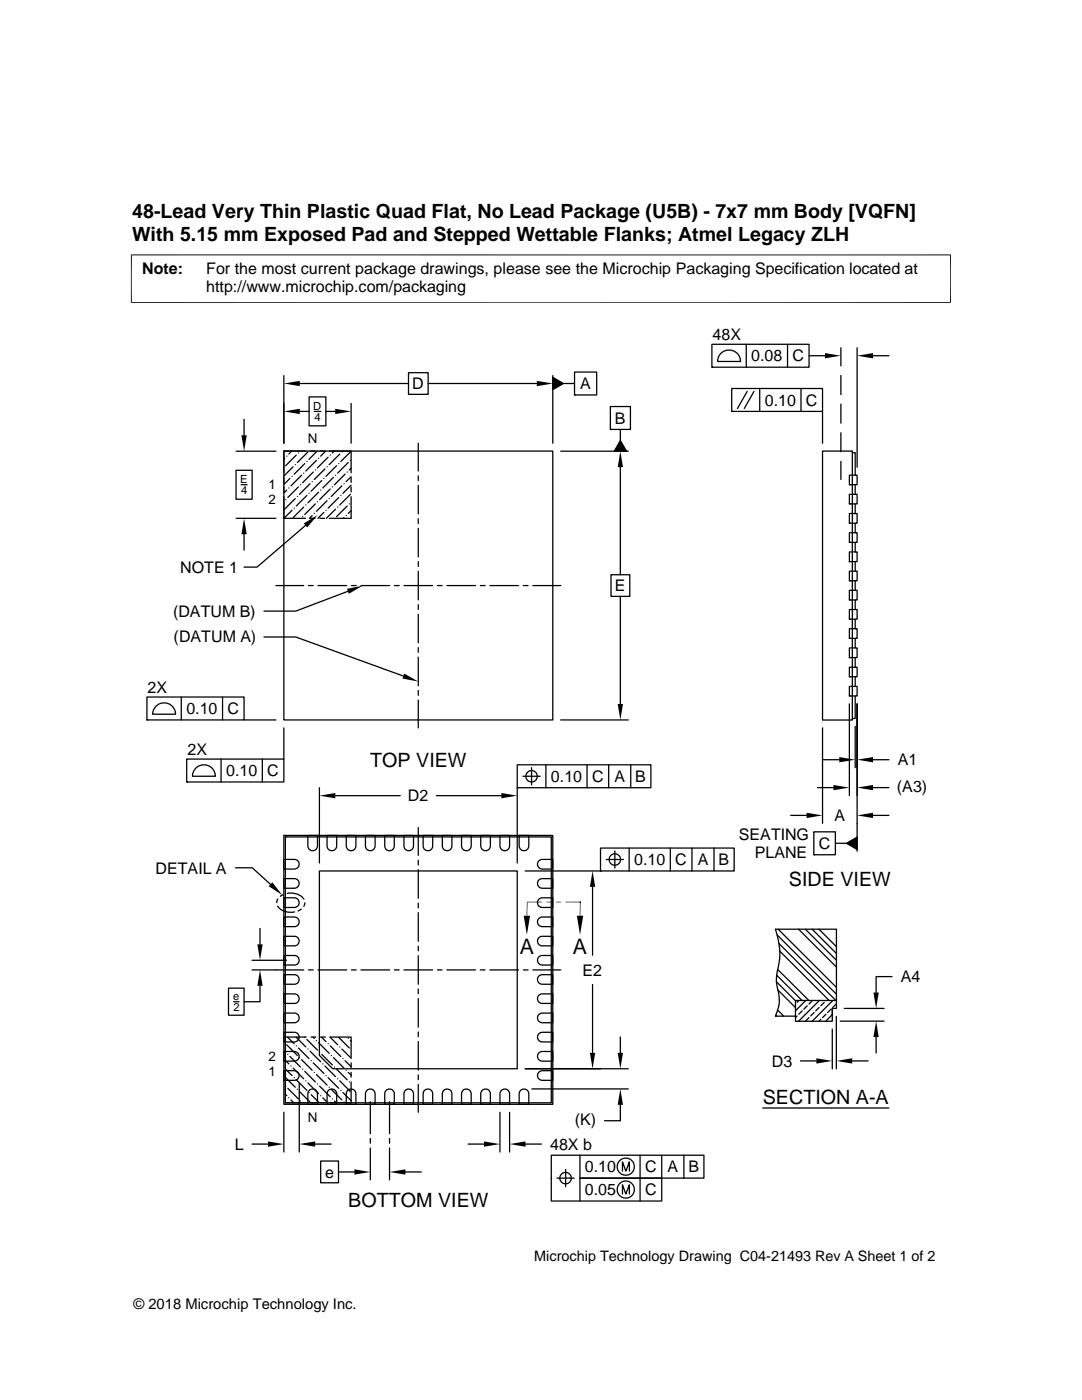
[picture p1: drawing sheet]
<svg xmlns="http://www.w3.org/2000/svg" width="216mm" height="279mm" viewBox="0 0 216 279" stroke-linecap="round" stroke-linejoin="round" font-family="sans-serif">
<g fill="none" stroke="#000" stroke-width=".25">
<path d="M56.6 75v13.5M59.8 76.5h21.7M61.7 79.2h3.3v5.8h-3.3zM81.5 74.4h3.9v4.3h-3.9zM85.4 76.5h21.7M110.3 75.3l2.1 1.2-2.1 1.3zM110.3 75v13.5M112.4 76.5h2.2M114.6 74.3h4.5v4.5h-4.5zM114.6 78.8h.1M142 68.7h19.4v4.6h-19.4zM142 73.3h.1"/>
<path d="M143.9 70.4a2.3 2.3 0 0 1 2.5-.4 2.3 2.3 0 0 1 1.4 2.1h-4.6l.3-1.1zM146 77.5h18.1v4.6h-18.1zM148.9 68.7v4.6M149.1 78.1l-1.9 3.4M150.5 78.1l-2 3.4M151.6 77.5v4.6M157.1 68.7v4.6M159.8 77.5v4.6M161.4 71h3.2M167.8 69.4v3.6M167.8 74.9v3.8M171 69.4v23.8"/>
<path d="M174.2 71h3.2M47.1 93.9h3.2v5.7h-3.2zM47.1 90h8M48.1 96.7h1.2M48.7 83.7v3.2M56.6 99.1v4.3h4.4M56.6 95.3v1M56.6 97.2v1M56.6 90h53.7v53.7h-53.7zM56.6 90h.1M56.8 91.5l-.2 .1M57 99.7h.1"/>
<path d="M57.2 97.8l-.6 .6M57.2 91h.1M57.6 97.4h.1M57.8 95.5l-1.2 1.2M58.2 90l-.6 .6M58.3 95.1h.1M58.5 93.2l-1.9 1.8M58.9 99.5l-2.1 2.1M58.9 92.7h.1M59.1 90.8l-2.1 2.1M59.3 99.1h.1M59.5 97.2l-2.1 2.1"/>
<path d="M59.5 90.4h.1M59.8 82.1h1.9M60 96.8h.1M60.2 94.8l-2.1 2.2M60.6 94.4h.1M60.8 92.5l-2.1 2.1M61 90h-4.4v4.4M61.2 98.9l-2.1 2.1M61.2 92.1h.1M61.4 90.2l-2.1 2.1M61.7 98.4h.1M61.9 96.5l-2.1 2.2"/>
<path d="M61.9 90h1M62.3 96.1h.1M62.5 94.2l-2.1 2.1M62.7 82.1h1.3M62.9 93.8h.1M63.1 91.9l-2.1 2.1M63.3 90l-1.6 1.7M63.6 98.2l-2.2 2.2M63.6 91.5h.1M63.8 90h1M64 97.8h.1M64.2 95.9l-2.1 2.1"/>
<path d="M64.6 95.5h.1M64.8 93.6l-2.1 2.1M65 90l-1 1M65 82.1h1.9M65.3 99.9l-2.2 2.1M65.3 93.2h.1M65.5 91.2l-2.1 2.2M65.7 99.5h.1M65.7 90h4.4v4.4M65.9 97.6l-2.1 2.1M65.9 90.8h.1M66.3 97.2h.1"/>
<path d="M66.5 95.3l-2.1 2.1M66.7 90l-.4 .4M67 94.8h.1M67.2 92.9l-2.2 2.2M67.6 99.3l-2.1 2.1M67.6 92.5h.1M67.8 90.6l-2.1 2.1M68 98.9h.1M68.2 97l-2.1 2.1M68.2 90.2h.1M68.6 96.5h.1M68.9 94.6l-2.2 2.2"/>
<path d="M69.3 94.2h.1M69.5 92.3l-2.1 2.1M69.9 98.7l-2.1 2.1M69.9 91.9h.1M70.1 95.3v1M70.1 97.2v1M70.1 99.1v4.3h-4.4M70.1 96.8l-1.7 1.6M70.1 95.1l-1 1M70.1 93.5l-.4 .3M70.1 90.1l-2.1 2M70.1 80.5v8"/>
<path d="M83.5 88.5v5.5M83.5 95v.9M83.5 96.9v5.7M111.9 90h13.5M121.8 81.1h4v4.6h-4zM121.8 85.7h.1M123.8 87.9l1.2 2.1h-2.4zM123.8 85.7v2.2M123.8 93.2v21.5M146 82.1h.1M164.1 90h6v53.7h-6zM164.1 82.1v6.4"/>
<path d="M167.8 80.6v3.9M167.8 86.4v3.8M167.8 92.1v3.6M169.5 98.7h1.5v1.9h-1.5zM169.5 94.8h1.5v1.9h-1.5zM169.5 96.7h.1M170.1 90.3h.5v4.5M170.6 96.7v2M47.1 103.4h8M48.7 106.6v3.2M55.1 116.9h5.5M58.3 101.8l-1.6 1.6"/>
<path d="M58.7 101.4h.1M60.4 103.1h.1M60.6 101.2l-2.1 2.1M61 104.9l-9.7 8.3h-2.6M61 100.8h.1M61.6 116.9h.9M61.9 103.4h1M62.3 102.9l-.6 .5M62.7 102.5h.1M62.9 100.6l-2.1 2.1M63.4 100.1h.1M63.5 116.9h5.7"/>
<path d="M63.8 103.4h1M64.6 102.3l-1.2 1.1M65 101.8h.1M67 101.6l-1.9 1.8M67.4 101.2h.1M68.6 103.3l-.1 .1M69.1 102.9h.1M69.3 101l-2.1 2.1M69.4 118l-10.4 4h-6.3M69.7 100.6h.1M70.1 101.9l-.6 .6M70.1 116.9h1"/>
<path d="M72 116.9h5.7M78.7 116.9h1M80.6 116.9h5.7M83.5 103.5v1M83.5 105.4v5.7M83.5 112.1v1M83.5 114v5.7M87.3 116.9h.9M89.2 116.9h5.7M95.8 116.9h1M97.7 116.9h5.8M104.4 116.9h1"/>
<path d="M106.3 116.9h5.6M121.9 114.7h3.8v4.3h-3.8zM123.8 119v21.5M169.5 117.8h1.5v1.9h-1.5zM169.5 119.7h.1M169.5 114h1.5v1.9h-1.5zM169.5 115.9h.1M169.5 110.2h1.5v1.9h-1.5zM169.5 112.1h.1M169.5 106.3h1.5v1.9h-1.5zM169.5 108.2h.1M169.5 102.5h1.5v1.9h-1.5z"/>
<path d="M169.5 104.4h.1M169.5 100.6h.1M170.6 100.6v1.9M170.6 104.4v1.9M170.6 108.2v2M170.6 112.1v1.9M170.6 115.9v1.9M170.6 119.7v1.9M29.3 139.1h19.4v4.6h-19.4zM36.2 139.1v4.6M44.4 139.1v4.6M52.7 127.1h6.3l21.5 7.8"/>
<path d="M83.5 120.7v.9M83.5 122.6v5.7M83.5 129.2v1M83.5 131.1v5.8M83.5 137.8v1M83.5 139.7v5.6M169.5 137h1.5v1.9h-1.5zM169.5 138.9h.1M169.5 133.2h1.5v1.9h-1.5zM169.5 135.1h.1M169.5 129.3h1.5v1.9h-1.5zM169.5 131.2h.1"/>
<path d="M169.5 125.5h1.5v1.9h-1.5zM169.5 127.4h.1M169.5 121.6h1.5v2h-1.5zM169.5 123.6h.1M170.6 123.6v1.9M170.6 127.4v1.9M170.6 131.2v2M170.6 135.1v1.9M170.6 138.9v4.5h-.5M29.3 143.7h.1M31.3 140.8a2.28 2.28 0 0 1 2.4-.3 2.28 2.28 0 0 1 1.3 2h-4.5l.3-1.1zM37.3 151.5h19.3v4.6h-19.3z"/>
<path d="M37.3 156.1h.1M39.2 153.2a2.28 2.28 0 0 1 2.4-.4 2.28 2.28 0 0 1 1.4 2.1h-4.6l.3-1.2zM44.1 151.5v4.6M48.7 143.7h6.4M52.3 151.5v4.6M56.6 145.3v6.2M63.7 157.2v15M66.9 158.8h13M87.1 158.8h12.9M103.2 152.6h26.7v4.6h-26.7zM103.2 157.2h.1M103.2 157.2v15"/>
<path d="M104.4 154.9h3.4M106.1 153.2v3.4M108.9 152.6v4.6M111.9 143.7h13.5M117.1 152.6v4.6M121.5 152.6v4.6M125.9 152.6v4.6M163.1 157.2h3.2M164.1 145.3v19M164.3 151.6h3.2M169.5 140.5v18.3M170.6 145v8.2"/>
<path d="M171 140.5v29.4M174.2 151.6h3.2M174.2 157.2h3.2M47 173.2h3.3l3.7 3.3M55.4 179.4l-.2 .7M56.6 178.5l-.7 .4M56.6 171.5h2.1a.96 .96 0 0 1 1 1 .96 .96 0 0 1-1 .9h-2.1zM56.6 175.3h2.1a.96 .96 0 0 1 1 1 .96 .96 0 0 1-1 1h-2.1zM56.6 179.2h2.1a.96 .96 0 0 1 1 .9 .96 .96 0 0 1-1 1h-2.1zM56.6 166.7h53.7v53.7h-53.7zM56.6 166.7h.1M56.9 167h53.1v53.1h-53.1z"/>
<path d="M56.9 167h.1M57.3 178.3a3.3 3.3 0 0 1 3.3 1.2M61.4 166.7h2v2.1a.96 .96 0 0 1-1 1 .96 .96 0 0 1-1-1zM63.7 173.8h39.5v39.5h-36.8l-2.7-2.7zM65.3 166.7h1.9v2.1a.96 .96 0 0 1-1 1 .96 .96 0 0 1-.9-1zM69.1 166.7h1.9v2.1a.96 .96 0 0 1-.9 1 .96 .96 0 0 1-1-1zM72.9 166.7h1.9v2.1a.96 .96 0 0 1-.9 1 .96 .96 0 0 1-1-1zM76.8 166.7h1.9v2.1a.95 .95 0 0 1-1 1 .95 .95 0 0 1-.9-1zM80.6 166.7h1.9v2.1a.95 .95 0 0 1-.9 1 .95 .95 0 0 1-1-1zM83.5 165.1v5.6M83.5 171.7v.9M83.5 173.6v5.7"/>
<path d="M84.4 166.7h1.9v2.1a.95 .95 0 0 1-.9 1 .95 .95 0 0 1-1-1zM88.3 166.7h1.9v2.1a.95 .95 0 0 1-1 1 .95 .95 0 0 1-.9-1zM92.1 166.7h1.9v2.1a.96 .96 0 0 1-.9 1 .96 .96 0 0 1-1-1zM95.9 166.7h2v2.1a.96 .96 0 0 1-1 1 .96 .96 0 0 1-1-1zM99.8 166.7h1.9v2.1a.96 .96 0 0 1-1 1 .96 .96 0 0 1-.9-1zM103.6 166.7h1.9v2.1a.96 .96 0 0 1-.9 1 .96 .96 0 0 1-1-1zM104.8 173.8h15M107.4 175.7l.3-.2 .5-.2h2.1v2h-2.1a.97 .97 0 0 1-.8-1.6zM107.4 171.9l.3-.3 .5-.1h2.1v1.9h-2.1a.97 .97 0 0 1-.8-1.5zM107.4 179.6l.3-.3 .5-.1h2.1v1.9h-2.1a.96 .96 0 0 1-.9-.5 .96 .96 0 0 1 .1-1zM118.2 177v13.6M119.8 169.2h26.7v4.6h-26.7z"/>
<path d="M119.8 173.8h.1M121 171.5h3.4M122.7 169.8v3.4M125.5 169.2v4.6M133.8 169.2v4.6M138.1 169.2v4.6M142.5 169.2v4.6M157.8 162.7h3.2M162.4 166h4.3v4.6h-4.3zM162.4 170.6h.1M166.7 168.3h2.2M168.9 168.3l2.1-1.2v2.4z"/>
<path d="M174.2 162.7h3.2M45.6 197.2h3.1v5.4h-3.1zM46.6 199.9h1.1M50.3 193.6h10.3M50.3 191.6h6.9M51.9 196.7v3.2h-3.2M51.9 185.3v3.2M55.4 180.8a3.3 3.3 0 0 0 3.4 1.2M56.6 183h2.1a.96 .96 0 0 1 1 1 .96 .96 0 0 1-1 .9h-2.1zM56.6 186.9h2.1a.95 .95 0 0 1 1 .9 .95 .95 0 0 1-1 1h-2.1zM56.6 190.7h2.1a.95 .95 0 0 1 1 .9 .95 .95 0 0 1-1 1h-2.1zM56.6 194.5h2.1a.95 .95 0 0 1 1 1 .95 .95 0 0 1-1 .9h-2.1z"/>
<path d="M56.6 198.4h2.1a.95 .95 0 0 1 1 .9 .95 .95 0 0 1-1 1h-2.1zM60.1 181.4l-.6 .4M60.8 180.2l-.2 .7M61.6 193.6h.9M63.5 193.6h5.7M70.1 193.6h1M72 193.6h5.7M78.7 193.6h1M80.6 193.6h5.7M83.5 180.2v1M83.5 182.1v5.8M83.5 188.8v1"/>
<path d="M83.5 190.7v5.7M83.5 197.4v.9M83.5 199.3v5.7M87.3 193.6h.9M89.2 193.6h5.7M95.8 193.6h1M97.7 193.6h5.8M104.4 193.6h1M106.3 193.6h5.6M107.4 187.2l.3-.2 .5-.1h2.1v1.9h-2.1a.96 .96 0 0 1-.9-.6 .96 .96 0 0 1 .1-1zM107.4 194.9l.3-.3 .5-.1h2.1v1.9h-2.1a.95 .95 0 0 1-.9-.5 .95 .95 0 0 1 .1-1zM107.4 191.1l.3-.3 .5-.1h2.1v1.9h-2.1a.95 .95 0 0 1-.9-.5 .95 .95 0 0 1 .1-1z"/>
<path d="M107.4 183.4l.3-.3 .5-.1h2.1v1.9h-2.1a.96 .96 0 0 1-.9-.5 .96 .96 0 0 1 .1-1zM107.4 198.7l.3-.2 .5-.1h2.1v1.9h-2.1a.95 .95 0 0 1-.9-.6 .95 .95 0 0 1 .1-1zM115.8 180h.1M118.2 196.5v13.6M154.9 195.9l3.8 3.8M155 194.6l5 5.1M155.1 186.6l11.8 11.8M155.2 193.5l6.2 6.2M155.2 197.6l3.5 3.5M155.3 185.4l11.6 11.7M155.4 188.3l11.4 11.4M155.6 189.8l9.8 9.9"/>
<path d="M158.7 199.7h8.2v1.6h-.8v2.5h-7.4zM159.3 185.4l7.6 7.6M159.4 199.7l-.4 .3M160.7 185.4l6.2 6.2M160.8 199.7l-2.1 2M162.1 185.4l4.8 4.9M162.1 199.7l-.7 .7M163.4 185.4l3.5 3.5M163.5 199.7l-4.2 4.1M164.8 199.7h.1M166.2 199.7l-4.1 4.1M166.9 199.7v-14.3h-12.2a14.3 14.3 0 0 1 .3 9.2v2a7.9 7.9 0 0 1-.3 6.2h4"/>
<path d="M178 194.9h-3.2v3.2M56.6 202.2h2.1a.96 .96 0 0 1 1 .9 .96 .96 0 0 1-1 1h-2.1zM56.6 206h2.1a.96 .96 0 0 1 1 1 .96 .96 0 0 1-1 .9h-2.1zM56.6 209.8h2.1a.96 .96 0 0 1 1 1 .96 .96 0 0 1-1 1h-2.1zM56.6 213.7h2.1a.96 .96 0 0 1 1 .9 .96 .96 0 0 1-1 1h-2.1zM56.9 218.4l.3 .3M56.9 213.3l1.4 1.4M56.9 215l2 2M56.9 211.6l.7 .7M56.9 209.9l.1 .1M56.9 215.9v4.2h4.2M56.9 212.1v1"/>
<path d="M56.9 214v1M57 216.8h.1M57.2 208.5l2.1 2.1M57.4 207l1.3 1.3M57.4 217.2l2.1 2.1M57.4 210.4h.1M57.6 219.1h.1M57.8 210.8l2.2 2.2M58.1 219.5l.5 .6M58.1 212.7h.1M58.5 213.2l2.1 2.1M58.7 215.1h.1"/>
<path d="M59.1 207l1.9 1.9M59.1 215.5l2.1 2.1M59.1 208.7h.1M59.3 217.4h.1M59.5 209.1l2.2 2.2M59.7 216.2v13.7M59.8 217.8l2.1 2.1M59.8 211.1h.1M60 219.7h.1M60.2 211.5l2.1 2.1M60.4 213.4h.1M60.8 213.8l2.1 2.1"/>
<path d="M60.8 207h.1M61 215.7h.1M61.1 207h-4.2v4.2M61.2 207.5l2.2 2.1M61.4 216.1l2.2 2.1M61.4 209.4h.1M61.7 218h.1M61.8 217.5a.97 .97 0 0 1 1.6 .8v2.1h-2v-2.1l.2-.5zM61.9 209.8l2.1 2.1M62.1 207h.9M62.1 218.5l1.6 1.6M62.1 211.7h.1"/>
<path d="M62.5 207l.2 .2M62.5 212.1l2.1 2.1M62.7 214h.1M63.1 214.4l2.2 2.2M63.1 207.7h.1M63.4 216.3h.1M63.6 208.1l2.1 2.1M63.8 216.8l2.1 2.1M63.8 210h.1M64 207h.9M64 218.7h.1M64.2 207l.8 .9"/>
<path d="M64.2 210.4l2.1 2.1M64.4 219.1l1 1M64.4 212.3h.1M64.8 212.7l2.2 2.2M65 214.7h.1M65.5 215.1l2.1 2.1M65.5 208.3h.1M65.7 217.5a.97 .97 0 0 1 1.5 .8v2.1h-1.9v-2.1l.1-.5zM65.7 217h.1M65.9 208.7l2.1 2.1M66.1 217.4l2.1 2.1M66.1 210.6h.1"/>
<path d="M66.3 219.3h.1M66.5 211.1l2.1 2.1M66.7 219.7l.4 .4M66.7 213h.1M67.2 213.4l2.1 2.1M67.4 215.3h.1M67.4 208.5l-1.5-1.5h4.2v4.2l-1.9-1.8M67.6 207l2.1 2.1M67.8 215.7l2.1 2.1M67.8 208.9h.1M68 217.6h.1M68.4 218l1.7 1.7"/>
<path d="M68.4 211.3h.1M68.6 219.9h.1M68.9 211.7l1.2 1.2M69.1 213.6h.1M69.5 217.5a.96 .96 0 0 1 1.5 .8v2.1h-1.9v-2.1l.1-.5zM69.5 214l.6 .6M69.5 207.2h.1M69.7 215.9h.1M69.9 207.7l.2 .1M70.1 212.1v1M70.1 214v1M70.1 215.9v4.2h-4.2"/>
<path d="M73.3 217.5a.96 .96 0 0 1 1.5 .8v2.1h-1.9v-2.1l.1-.5zM73.9 219.9v6.4M77.2 217.5a.96 .96 0 0 1 1.5 .8v2.1h-1.9v-2.1l.1-.5zM77.7 219.9v6.4M81 217.5a.96 .96 0 0 1 1.5 .8v2.1h-1.9v-2.1l.1-.5zM83.5 206v.9M83.5 207.9v5.7M83.5 214.5v1M83.5 216.4v5.6M84.8 217.5a.96 .96 0 0 1 1.5 .8v2.1h-1.9v-2.1l.1-.5zM88.7 217.5a.96 .96 0 0 1 1.5 .8v2.1h-1.9v-2.1l.1-.5zM92.5 217.5a.97 .97 0 0 1 1.5 .8v2.1h-1.9v-2.1l.1-.5z"/>
<path d="M96.3 217.5a.97 .97 0 0 1 1.6 .8v2.1h-2v-2.1l.2-.5zM100.2 217.5a.96 .96 0 0 1 1.5 .8v2.1h-1.9v-2.1l.1-.5zM104 217.5a.96 .96 0 0 1 1.5 .8v2.1h-1.9v-2.1l.1-.5zM104.8 213.3h20.6M106.1 217.3h19.3M107.4 206.4l.3-.3 .5-.1h2.1v1.9h-2.1a.97 .97 0 0 1-.8-1.5zM107.4 202.6l.3-.3 .5-.1h2.1v1.9h-2.1a.97 .97 0 0 1-.8-1.5zM107.4 214.1l.3-.3 .5-.1h2.1v1.9h-2.1a.95 .95 0 0 1-.9-.5 .95 .95 0 0 1 .1-1zM107.4 210.2l.3-.2 .5-.2h2.1v2h-2.1a.96 .96 0 0 1-.9-.6 .96 .96 0 0 1 .1-1zM123.8 206.9v3.2M154.8 202.6l.2 .2M155.2 201.6l1.2 1.2"/>
<path d="M159 202.8l-.3 .3M159.7 211.7h3.2M160.1 201.7l-.7 .7M161.1 200.7l-.7 .7M161.4 203.1l-.7 .7M162.4 202.1l-.6 .7M163.4 201.1l-.6 .6M163.8 203.4l-.4 .4M164.5 200l-.7 .7M164.8 202.4l-.7 .7M165.8 201.4l-.7 .7M166.1 202.5l-1.3 1.3"/>
<path d="M166.1 201.3v1.5M166.1 205.4v7.9M166.8 200.4l-.6 .7M166.9 202.8v10.5M167.7 203.8h8.7M168.5 201.3h7.9M170.1 211.7h3.1M174.8 207v3.1M50.3 228.3h3.2M56.6 222v7.9M62.1 220.1h.9M62.9 228.3h3.2"/>
<path d="M64 220.1h.9M64 231.7h3.5v4.4h-3.5zM67.5 233.9h3.2M73.9 227.2v1M73.9 229.1v6.4M77.7 227.2v1M77.7 229.1v6.4M80.9 233.9h3.2M93.4 228.3h3.2M99.8 222v7.9M101.7 222v7.9M104.9 228.3h3.1"/>
<path d="M111.1 235.1h3.5M112.9 233.4v3.4M115.7 230.5v4.6h16.3v4.6h-22v-9.2h30.5v4.6h-24.8v4.6M123.8 220.5v3.2h-3.2M124.2 233.7v-1.8l.7 1.8 .7-1.8v1.8M124.2 238.3v-1.8l.7 1.8 .7-1.8v1.8M127.7 230.5v9.2M132 230.5v4.6M136.5 230.5v4.6M152.2 221.1h25.2"/>
<circle cx="106.1" cy="154.9" r="1.14"/>
<circle cx="122.7" cy="171.5" r="1.14"/>
<circle cx="112.9" cy="235.1" r="1.14"/>
<circle cx="124.9" cy="237.4" r="1.71"/>
<circle cx="124.9" cy="232.8" r="1.71"/>
</g>
<g fill="#000">
<path d="M56.6 76.5l3.2-.5v1.1zM107.1 76l3.2 .5-3.2 .6zM110.3 75.3l2.1 1.2-2.1 1.3zM164.6 70.5l3.2 .5-3.2 .5zM171 71l3.2-.5v1zM48.2 86.9h1l-.5 3.1zM56.6 82.1l3.2-.5v1zM66.9 81.6l3.2 .5-3.2 .5zM123.8 90l.5 3.2h-1zM123.8 87.9l1.2 2.1h-2.4zM48.7 103.4l.5 3.2h-1zM60.6 104.5l2.8-1.7-2.1 2.5z"/>
<path d="M69.2 117.5l3.2-.6-2.8 1.6zM80.7 134.4l2.8 1.6-3.2-.6zM63.7 158.8l3.2-.5v1zM100 158.3l3.2 .5-3.2 .5zM123.3 140.5h1l-.5 3.2zM166.3 156.7l3.2 .5-3.2 .5zM167.5 151.1l3.1 .5-3.1 .5zM171 151.6l3.2-.5v1zM171 157.2l3.2-.5v1zM54.3 176.1l2 2.5-2.7-1.7zM109.1 180h.9l-.9 .1zM111 180h.9l-.9 .1z"/>
<path d="M118.2 173.8l.6 3.2h-1.1zM161 162.2l3.1 .5-3.1 .6zM168.9 168.3l2.1-1.2v2.4zM171 162.7l3.2-.5v1.1zM51.4 188.5h1l-.5 3.1zM51.9 193.6l.5 3.1h-1zM104.5 182.8h1.3l-.7 3.8zM109.1 180.1l.9-.1v.1zM111 180.1l.9-.1v.1zM115.1 182.8h1.3l-.7 3.8zM174.3 198.1h1l-.5 3.2zM117.7 210.1h1.1l-.6 3.2z"/>
<path d="M123.3 210.1h1l-.5 3.2zM162.9 211.2l3.2 .5-3.2 .6zM166.9 211.7l3.2-.5v1.1zM174.8 203.8l.5 3.2h-1zM53.5 227.8l3.1 .5-3.1 .6zM59.7 228.3l3.2-.5v1.1zM70.7 233.4l3.2 .5-3.2 .5zM77.7 233.9l3.2-.5v1zM96.6 227.8l3.2 .5-3.2 .6zM101.7 228.3l3.2-.5v1.1zM123.8 217.3l.5 3.2h-1z"/>
</g>
<path d="M26.1 50.9h163.7M26.2 50.8v9.7M189.7 50.8v9.7M26.1 60.4h163.7M115.8 180v2.8M105.1 180v2.8M108.1 180h-2.9v2.8M112.9 180h2.9M115.7 180v2.8" fill="none" stroke="#000" stroke-width=".2"/>
<g font-size="4.3">
<text x="103.7" y="190.4">A</text>
<text x="114.3" y="190.4">A</text>
</g>
<g font-size="3.9">
<text x="26.4" y="43.5">48-Lead Very Thin Plastic Quad Flat, No Lead Package (U5B) - 7x7 mm Body [VQFN]</text>
<text x="26.4" y="48">With 5.15 mm Exposed Pad and Stepped Wettable Flanks; Atmel Legacy ZLH</text>
<text x="73.9" y="153.1">TOP VIEW</text>
<text x="157.4" y="176.8">SIDE VIEW</text>
<text x="152.2" y="220.3">SECTION A-A</text>
<text x="69.5" y="240.9">BOTTOM VIEW</text>
</g>
<g font-size="3.2">
<text x="28.4" y="54.6">Note:</text>
<text x="41.1" y="58.3">http://www.microchip.com/packaging</text>
<text x="41.1" y="54.6">For the most current package drawings, please see the Microchip Packaging Specification located at</text>
<text x="142.2" y="67.9">48X</text>
<text x="82.3" y="77.7">D</text>
<text x="115.8" y="77.7">A</text>
<text x="149.9" y="72.1">0.08</text>
<text x="158.1" y="72.1">C</text>
<text x="152.6" y="80.9">0.10</text>
<text x="160.8" y="81">C</text>
<text x="122.7" y="84.6">B</text>
<text x="36" y="114.3">NOTE 1</text>
<text x="122.7" y="118">E</text>
<text x="34.5" y="123.1">(DATUM B)</text>
<text x="34.6" y="128.2">(DATUM A)</text>
<text x="29.5" y="138.3">2X</text>
<text x="37.2" y="142.5">0.10</text>
<text x="45.4" y="142.5">C</text>
<text x="37.4" y="150.7">2X</text>
<text x="45.1" y="154.9">0.10</text>
<text x="53.3" y="154.9">C</text>
<text x="179.2" y="152.8">A1</text>
<text x="81.4" y="159.9">D2</text>
<text x="109.9" y="156.1">0.10</text>
<text x="118.1" y="156.1">C</text>
<text x="122.6" y="156.1">A</text>
<text x="126.8" y="156.1">B</text>
<text x="179" y="158">(A3)</text>
<text x="147.4" y="167.6">SEATING</text>
<text x="166.5" y="163.9">A</text>
<text x="126.6" y="172.7">0.10</text>
<text x="134.7" y="172.7">C</text>
<text x="139.2" y="172.7">A</text>
<text x="143.4" y="172.7">B</text>
<text x="150.6" y="171.3">PLANE</text>
<text x="163.4" y="169.4">C</text>
<text x="31" y="174.3">DETAIL A</text>
<text x="116.2" y="194.7">E2</text>
<text x="179.8" y="196">A4</text>
<text x="154" y="212.9">D3</text>
<text x="114.7" y="224.5">(K)</text>
<text x="46.8" y="229.5">L</text>
<text x="109.8" y="229.4">48X b</text>
<text x="116.7" y="234">0.10</text>
<text x="128.7" y="234">C</text>
<text x="133.2" y="234">A</text>
<text x="137.4" y="234">B</text>
<text x="64.9" y="235">e</text>
<text x="116.7" y="238.5">0.05</text>
<text x="128.7" y="238.5">C</text>
</g>
<g font-size="2.9">
<text x="106.6" y="251.7">Microchip Technology Drawing C04-21493 Rev A Sheet 1 of 2</text>
<text x="26.6" y="261.3">© 2018 Microchip Technology Inc.</text>
</g>
<g font-size="2.7">
<text x="61.4" y="88.5">N</text>
<text x="53.6" y="100.6">2</text>
<text x="53.6" y="97.5">1</text>
<text x="53.6" y="211.8">2</text>
<text x="53.6" y="214.8">1</text>
<text x="61.4" y="223.9">N</text>
</g>
<g font-size="2.2">
<text x="62.5" y="81.8">D</text>
<text x="62.8" y="84">4</text>
<text x="47.9" y="96.5">E</text>
<text x="48.1" y="98.6">4</text>
<text x="46.5" y="199.6">e</text>
<text x="46.6" y="201.8">2</text>
</g>
</svg>
